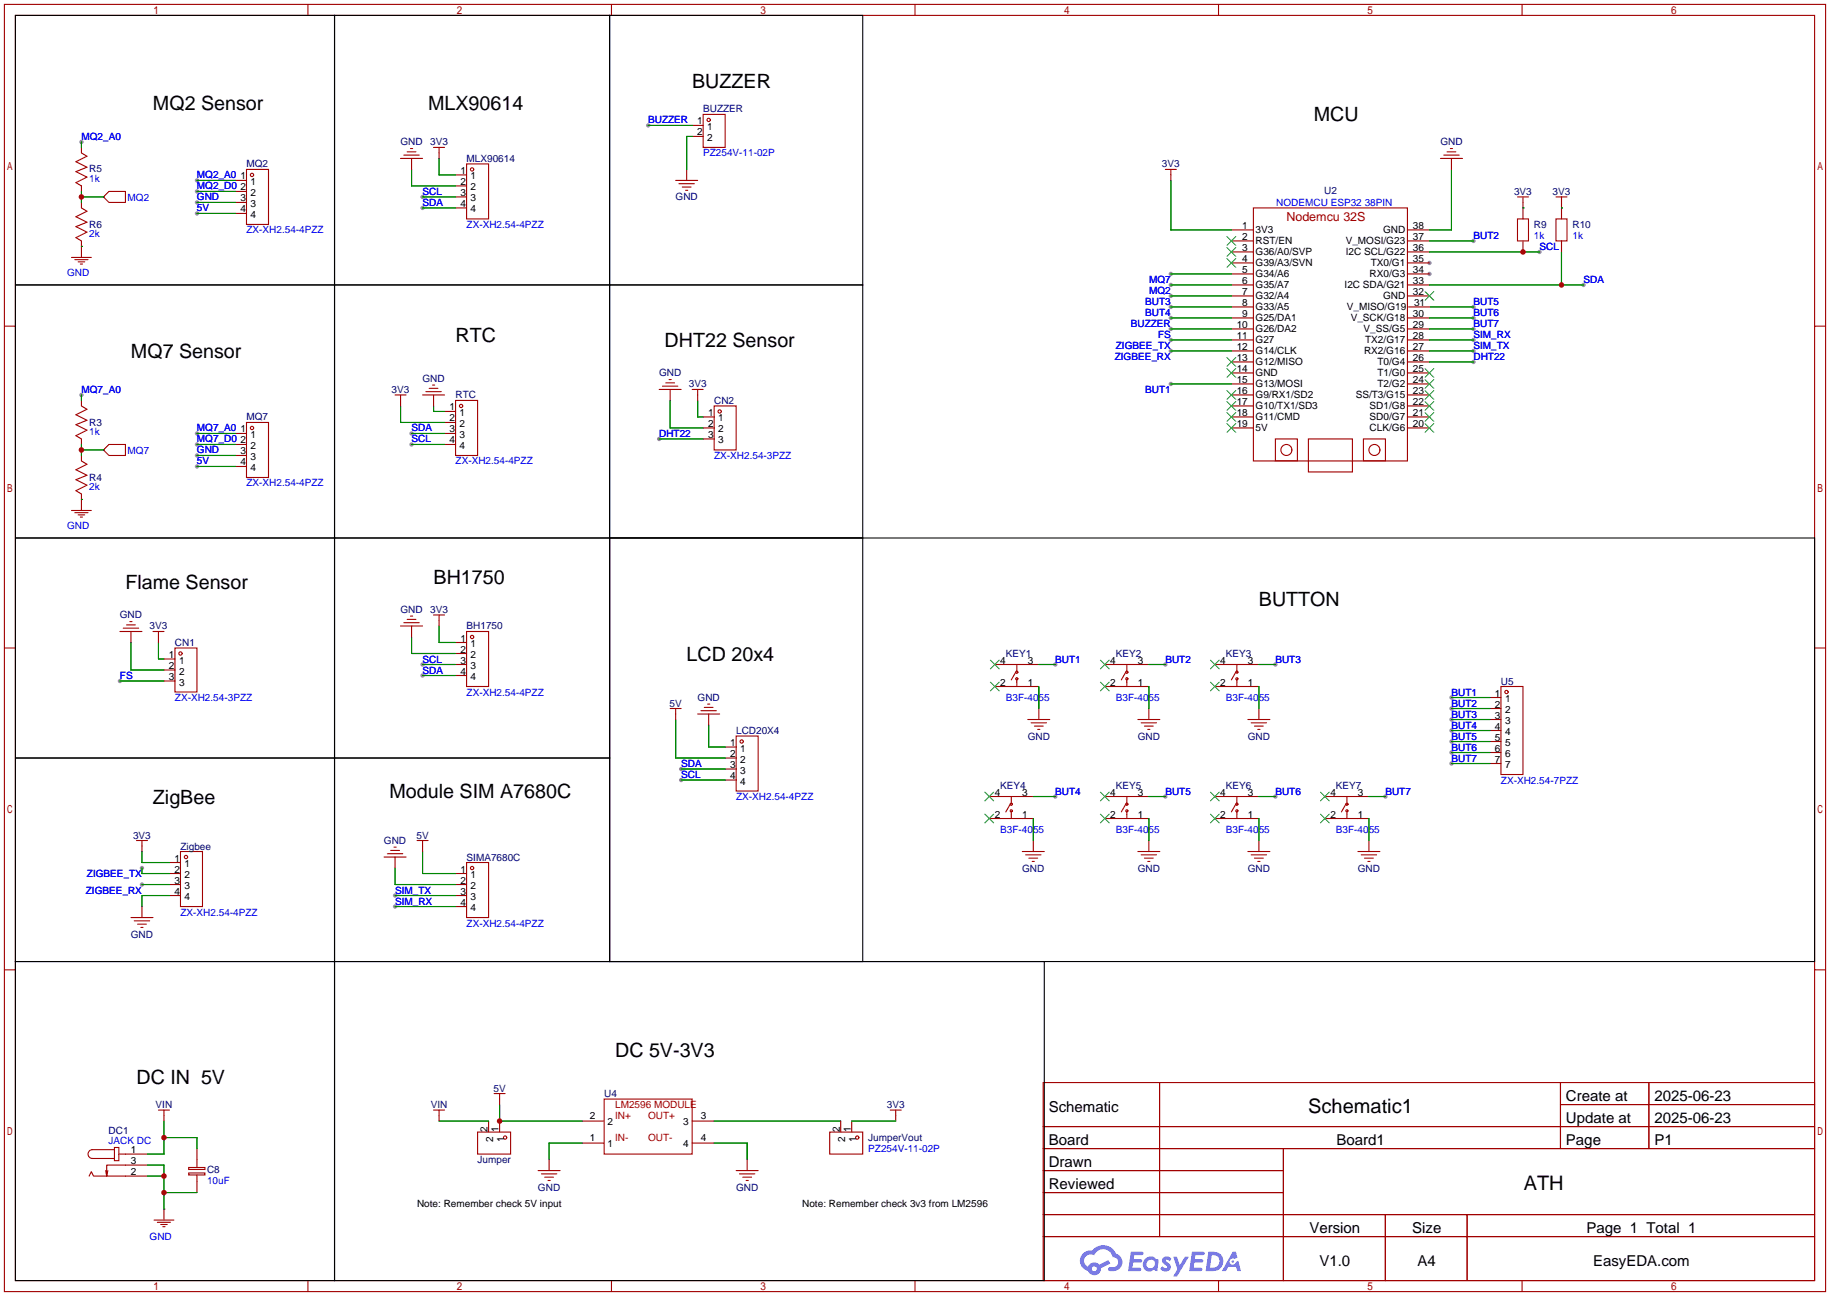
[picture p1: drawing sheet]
<svg xmlns="http://www.w3.org/2000/svg" width="422mm" height="299mm" viewBox="0 0 422 299" stroke-linecap="round" stroke-linejoin="round" font-family="sans-serif">
<g fill="#999">
<circle cx="329.9" cy="63.2" r=".51"/>
<circle cx="329.9" cy="60.7" r=".51"/>
<circle cx="32.8" cy="200.4" r=".51"/>
<circle cx="32.8" cy="204.2" r=".51"/>
<circle cx="27.7" cy="157.2" r=".51"/>
<circle cx="91.2" cy="206.8" r=".51"/>
<circle cx="91.2" cy="209.3" r=".51"/>
<circle cx="45.5" cy="100.1" r=".51"/>
<circle cx="45.5" cy="102.6" r=".51"/>
<circle cx="45.5" cy="105.2" r=".51"/>
<circle cx="45.5" cy="107.7" r=".51"/>
<circle cx="18.8" cy="91.2" r=".51"/>
<circle cx="45.5" cy="41.7" r=".51"/>
<circle cx="45.5" cy="44.2" r=".51"/>
<circle cx="45.5" cy="46.7" r=".51"/>
<circle cx="45.5" cy="49.3" r=".51"/>
<circle cx="18.8" cy="32.8" r=".51"/>
<circle cx="270.3" cy="63.2" r=".51"/>
<circle cx="270.3" cy="65.8" r=".51"/>
<circle cx="340.1" cy="78.5" r=".51"/>
<circle cx="340.1" cy="81" r=".51"/>
<circle cx="152.1" cy="101.3" r=".51"/>
<circle cx="340.1" cy="83.6" r=".51"/>
<circle cx="355.3" cy="58.2" r=".51"/>
<circle cx="365.5" cy="65.8" r=".51"/>
<circle cx="97.5" cy="45.5" r=".51"/>
<circle cx="97.5" cy="48" r=".51"/>
<circle cx="95" cy="100.1" r=".51"/>
<circle cx="95" cy="102.6" r=".51"/>
<circle cx="149.6" cy="29" r=".51"/>
<circle cx="270.3" cy="75.9" r=".51"/>
<circle cx="270.3" cy="73.4" r=".51"/>
<circle cx="97.5" cy="153.4" r=".51"/>
<circle cx="97.5" cy="156" r=".51"/>
<circle cx="157.2" cy="177.5" r=".51"/>
<circle cx="157.2" cy="180.1" r=".51"/>
<circle cx="335" cy="161" r=".51"/>
<circle cx="335" cy="163.6" r=".51"/>
<circle cx="335" cy="166.1" r=".51"/>
<circle cx="335" cy="168.7" r=".51"/>
<circle cx="335" cy="171.2" r=".51"/>
<circle cx="335" cy="173.7" r=".51"/>
<circle cx="335" cy="176.3" r=".51"/>
<circle cx="243.6" cy="153.4" r=".51"/>
<circle cx="269" cy="153.4" r=".51"/>
<circle cx="294.4" cy="153.4" r=".51"/>
<circle cx="319.8" cy="183.9" r=".51"/>
<circle cx="294.4" cy="183.9" r=".51"/>
<circle cx="269" cy="183.9" r=".51"/>
<circle cx="243.6" cy="183.9" r=".51"/>
<circle cx="270.3" cy="88.6" r=".51"/>
<circle cx="340.1" cy="75.9" r=".51"/>
<circle cx="340.1" cy="73.4" r=".51"/>
<circle cx="340.1" cy="70.9" r=".51"/>
<circle cx="270.3" cy="70.9" r=".51"/>
<circle cx="270.3" cy="68.3" r=".51"/>
<circle cx="270.3" cy="81" r=".51"/>
<circle cx="270.3" cy="78.5" r=".51"/>
<circle cx="340.1" cy="55.6" r=".51"/>
</g>
<g fill="none" stroke="#a10000" stroke-width=".25">
<path d="M1 1h420.4v297.2h-420.4zM3.6 3.6h415.2v292.1h-415.2zM71.1 1v2.6M141.1 1v2.6M211.2 1v2.6M281.3 1v2.6M351.3 1v2.6M1 75.3h2.6M418.8 75.3h2.6M1 149.6h2.6M418.8 149.6h2.6M1 223.9h2.6"/>
<path d="M418.8 223.9h2.6M240.8 249.9h178v45.8h-178zM267.7 249.9v35.6M360.2 249.9v15.3M360.2 255h58.6M380.6 249.9v15.3M240.8 260.1h178M240.8 265.2h178M240.8 270.3h55.4M240.8 275.3h55.4M296.2 265.2v30.5M71.1 295.7v2.5"/>
<path d="M141.1 295.7v2.5M211.2 295.7v2.5M240.8 280.4h178M240.8 285.5h178M281.3 295.7v2.5M319.8 280.4v15.3M338.6 280.4v15.3M351.3 295.7v2.5"/>
</g>
<g fill="#5487ff">
<path d="M268.5 290.3a1.3 1.3 0 0 1 1.9 .3l-.4 .6a.54 .54 0 0 0-1-.2l.2 .2a1.28 1.28 0 0 1 .8 2 1.53 1.53 0 0 1-2.2-.3l.5-.6 .8 .5a.31 .31 0 0 0 .3-.3 .31 .31 0 0 0-.2-.3 1.12 1.12 0 0 1-.7-1.9z"/>
<path d="M270.8 290.2h.8l.7 1.9 1.2-1.9h.9l-2.7 4.5h-.9l1-1.7z"/>
<path d="M261 289h2.3a.46 .46 0 0 1 .5 .1 .46 .46 0 0 1 .1 .5l-.3 .2h-1.8l-.1 .9h1.6a.4 .4 0 0 1 .3 .4 .4 .4 0 0 1-.4 .4h-1.6l-.2 1.2h1.4a.46 .46 0 0 1 .5 .1 .46 .46 0 0 1 .1 .5l-.4 .2h-2.6z"/>
<path d="M275.1 289h2.3a.47 .47 0 0 1 .5 .1 .47 .47 0 0 1 .1 .5l-.3 .2h-1.8l-.1 .9h1.6a.4 .4 0 0 1 .4 .4 .4 .4 0 0 1-.5 .4h-1.6l-.2 1.2h1.4a.46 .46 0 0 1 .5 .1 .46 .46 0 0 1 .1 .5l-.4 .2h-2.6z"/>
<path d="M284.5 289h.8l.3 1.3-.6 .4a.75 .75 0 0 0-1.1 .3 .75 .75 0 0 0 .5 1 .75 .75 0 0 0 .9-.6l.5-.3 .6 2.4h-.8l-.3-1h-1.8l-.5 1h-1z"/>
<path d="M278.9 289l-.6 4.5h1.4a2.27 2.27 0 0 0 2.7-2.3 2.27 2.27 0 0 0-2.7-2.2zM279.7 289.8a1.5 1.5 0 0 1 1.8 1.5 1.5 1.5 0 0 1-1.9 1.4h-.3z"/>
<path d="M264.4 290.6a1.6 1.6 0 0 0-.4 2.3 1.6 1.6 0 0 0 2.3 .2l.8 .4 .3-2.5-.1-.3h-.5a1.58 1.58 0 0 0-2.4-.1zM265 291.1a.99 .99 0 0 1 1.6 .6 .99 .99 0 0 1-1.3 1.1 .98 .98 0 0 1-.3-1.7z"/>
<path d="M250 289.4a2.37 2.37 0 0 0 1.1 4 1.54 1.54 0 0 0 1.8 1 1.54 1.54 0 0 0 1.2-1.6l2.2-1.1-.5-.8-2.1 1.1a1.57 1.57 0 0 0-2.6 .4 1.5 1.5 0 0 1-.7-2.1 1.5 1.5 0 0 1 2.2-.5 2.23 2.23 0 0 1 2.3-1.4 2.23 2.23 0 0 1 1.9 1.8 1.16 1.16 0 0 1 1.3 1.1 1.16 1.16 0 0 1-1.1 1.3h-.7a.47 .47 0 0 0-.5 .3 .47 .47 0 0 0 .4 .6 2.14 2.14 0 0 0 2.7-1.4 2.14 2.14 0 0 0-1.3-2.7 3.2 3.2 0 0 0-5.5-.7l-1.1 .1zM252 292.9a.6 .6 0 0 1 1.2 0 .6 .6 0 0 1-1.2 0z"/>
<circle cx="284.6" cy="291.3" r=".28"/>
</g>
<g fill="none" stroke="#a10000" stroke-width=".25">
<path d="M18.8 34v1.3l1.3 .8-2.6 1.2 2.6 1.3-2.6 1 2.6 1.3-2.6 1.3 1.3 .7v1.3M56.9 39.1h5.1v12.7h-5.1zM92.5 36.6h5M93.2 35.8h3.6M94 35.1h2M94.7 34.3h.5M95 36.6v2.5M100.1 34h2.5M101.3 34v2.6M107.7 37.8h5.1v12.7h-5.1zM158.5 39.1v2.6M159.8 29h2.5"/>
<path d="M159.8 31.5h2.5M162.3 26.4h5.1v7.6h-5.1zM269 39.1h2.5M270.3 39.1v2.6M332.5 36.6h5.1M333.2 35.8h3.6M334 35.1h2M334.8 34.3h.5M335 36.6v2.5M16.5 59.4h4.6M17.3 59.9h3M18.8 56.9h.1"/>
<path d="M18.8 46.7v1.3l1.3 .8-2.6 1.2 2.6 1.3-2.6 1 2.6 1.3-2.6 1.3 1.3 .7v3.8M23.9 45.5l1.2-1.3h3.9v2.5h-3.9zM23.9 45.5h.1M54.4 41.7h2.5M54.4 44.2h2.5M54.4 46.7h2.5M54.4 49.3h2.5M105.2 40.4h2.5M105.2 42.9h2.5M105.2 45.5h2.5M105.2 48h2.5M156 41.7h5"/>
<path d="M156.7 42.4h3.6M157.5 43.2h2M158.2 43.9h.5M284.2 55.6h5.1M284.2 58.2h5.1M284.2 53.1h5.1M289.3 48h35.6v58.4h-35.6zM324.9 55.6h5M324.9 58.2h5M324.9 53.1h5M350.3 50.5h2.5v5.1h-2.5zM350.3 45.5h2.5"/>
<path d="M351.5 45.5v5M351.5 55.6v2.6M359.2 50.5h2.5v5.1h-2.5zM359.2 45.5h2.5M360.4 45.5v5M360.4 55.6v2.6M18 60.5h1.6M18.5 61h.5M284.2 60.7h5.1M284.2 63.2h5.1M284.2 65.8h5.1M284.2 68.3h5.1"/>
<path d="M284.2 70.9h5.1M284.2 73.4h5.1M284.2 75.9h5.1M284.2 78.5h5.1M324.9 60.7h5M324.9 63.2h5M324.9 65.8h5M324.9 68.3h5M324.9 73.4h5M324.9 75.9h5M324.9 78.5h5M325.1 70.9h5.1"/>
<path d="M18.8 92.5v1.2l1.3 .8-2.6 1.3 2.6 1.2-2.6 1 2.6 1.3-2.6 1.3 1.3 .7v1.3M56.9 97.5h5.1v12.7h-5.1zM91.2 91.2h2.5M92.5 91.2v2.5M97.5 91.2h5.1M98.3 90.4h3.6M99.1 89.7h2M99.8 88.9h.5M100.1 91.2v2.5M102.6 95h2.6M102.6 97.5h2.6M105.2 92.5h5v12.7h-5z"/>
<path d="M152.1 89.9h5.1M152.9 89.2h3.6M153.7 88.4h2M154.4 87.6h.5M154.7 89.9v2.6M159.8 89.9h2.5M161 89.9v2.6M162.3 96.3h2.5M162.3 98.8h2.5M164.8 93.7h5.1v10.2h-5.1zM284.2 81h5.1M284.2 83.6h5.1"/>
<path d="M284.2 86.1h5.1M284.2 88.6h5.1M284.2 91.2h5.1M284.2 93.7h5.1M284.2 96.3h5.1M284.2 98.8h5.1M324.9 81h5M324.9 83.6h5M324.9 86.1h5M324.9 88.6h5M324.9 91.2h5M324.9 93.7h5"/>
<path d="M324.9 96.3h5M324.9 98.8h5M16.5 117.9h4.6M17.3 118.4h3M18 118.9h1.6M18.5 119.4h.5M18.8 115.3h.1M18.8 105.2v1.2l1.3 .8-2.6 1.3 2.6 1.2-2.6 1 2.6 1.3-2.6 1.3 1.3 .7v3.9M23.9 103.9h.1M25.1 102.6h3.9v2.6h-3.9l-1.2-1.3zM54.4 100.1h2.5M54.4 102.6h2.5"/>
<path d="M54.4 105.2h2.5M54.4 107.7h2.5M102.6 100.1h2.6M102.6 102.6h2.6M162.3 101.3h2.5M294.4 101.3h5.1v5.1h-5.1zM302 101.3h10.2v7.7h-10.2zM314.7 101.3h5.1v5.1h-5.1zM27.7 145.8h5.1M28.4 145h3.6M29.2 144.3h2M30 143.5h.5"/>
<path d="M30.2 145.8v2.5M35.3 145.8h2.5M36.6 145.8v2.5M37.8 152.1h2.6M37.8 154.7h2.6M37.8 157.2h2.6M40.4 149.6h5.1v10.2h-5.1zM92.5 144.5h5M93.2 143.8h3.6M94 143h2M94.7 142.2h.5M95 144.5v2.6"/>
<path d="M100.1 142h2.5M101.3 142v2.5M105.2 148.3h2.5M105.2 150.9h2.5M105.2 153.4h2.5M105.2 156h2.5M107.7 145.8h5.1v12.7h-5.1zM229.6 153.4h10.2M229.6 158.5h10.2M234.4 155.2l-1 1.8M234.7 153.4v1.8M234.7 156.7v1.8"/>
<path d="M255 153.4h10.2M255 158.5h10.2M259.8 155.2l-1 1.8M260.1 153.4v1.8M260.1 156.7v1.8M280.4 153.4h10.2M280.4 158.5h10.2M285.2 155.2l-1 1.8M285.5 153.4v1.8M285.5 156.7v1.8M346.5 158.5h5v20.3h-5zM154.7 163.6h2.5"/>
<path d="M156 163.6v2.5M161 164.8h5.1M161.8 164.1h3.6M162.6 163.3h2M163.3 162.6h.5M163.6 164.8v2.6M167.4 172.5h2.5M167.4 175h2.5M167.4 177.5h2.5M169.9 169.9h5.1v12.7h-5.1zM237.2 166.1h5.1M238 166.9h3.6"/>
<path d="M238.8 167.6h2M239.5 168.4h.5M239.8 163.6v2.5M262.6 166.1h5.1M263.4 166.9h3.6M264.2 167.6h2M264.9 168.4h.5M265.2 163.6v2.5M288 166.1h5.1M288.8 166.9h3.6M289.6 167.6h2M290.3 168.4h.5"/>
<path d="M290.6 163.6v2.5M343.9 163.6h2.6M343.9 161h2.6M343.9 166.1h2.6M343.9 168.7h2.6M343.9 171.2h2.6M343.9 173.7h2.6M343.9 176.3h2.6M31.5 194.1h2.5M32.8 194.1v2.5M39.1 199.1h2.6M41.7 196.6h5v12.7h-5z"/>
<path d="M88.6 197.9h5.1M89.4 197.1h3.6M90.2 196.3h2M90.9 195.6h.5M91.2 197.9v2.5M96.3 194.1h2.5M97.5 194.1v2.5M107.7 199.1h5.1v12.7h-5.1zM167.4 180.1h2.5M228.3 183.9h10.2M228.3 189h10.2M233.2 185.7l-1 1.8"/>
<path d="M233.4 183.9v1.8M233.4 187.2v1.8M236 196.6h5M236.7 197.4h3.6M237.5 198.1h2M238.3 198.9h.5M238.5 194.1v2.5M255 183.9h10.2M255 189h10.2M259.8 185.7l-1 1.8M260.1 183.9v1.8M260.1 187.2v1.8"/>
<path d="M262.6 196.6h5.1M263.4 197.4h3.6M264.2 198.1h2M264.9 198.9h.5M265.2 194.1v2.5M280.4 183.9h10.2M280.4 189h10.2M285.2 185.7l-1 1.8M285.5 183.9v1.8M285.5 187.2v1.8M288 196.6h5.1M288.8 197.4h3.6"/>
<path d="M289.6 198.1h2M290.3 198.9h.5M290.6 194.1v2.5M305.8 183.9h10.2M305.8 189h10.2M310.6 185.7l-1 1.8M310.9 183.9v1.8M310.9 187.2v1.8M313.4 196.6h5.1M314.2 197.4h3.6M315 198.1h2M315.7 198.9h.5"/>
<path d="M316 194.1v2.5M30.2 211.8h5.1M31 212.6h3.5M31.7 213.4h2.1M32.5 214.1h.5M32.8 209.3v2.5M39.1 201.7h2.6M39.1 204.2h2.6M39.1 206.8h2.6M105.2 201.7h2.5M105.2 204.2h2.5M105.2 206.8h2.5"/>
<path d="M105.2 209.3h2.5M36.6 256.3h2.5M37.8 256.3v2.5M100.1 256.3h2.5M101.3 256.3v2.5M112.8 258.8v2.6M114 252.5h2.6M115.3 252.5v2.5M115.3 258.8v2.6M134.4 258.8h5M139.4 253.7h20.4v12.7h-20.4zM159.8 258.8h5"/>
<path d="M194.1 258.8v2.6M196.6 258.8v2.6M205.5 256.3h2.5M206.8 256.3v2.5M20.6 271.5l.5-1 .5 1h12.4M24.9 270.3l-.3 1.2M26.4 264.9h1v3.1h-1zM26.4 265.4h-5.1a1.02 1.02 0 0 0-1 1 1.02 1.02 0 0 0 1 1.1h5.1M27.4 266.4h6.6M34 269h-9.4v2.5l-.2-1.2M37.8 279.1h.1M37.8 279.1v2.6"/>
<path d="M43.6 269.5h3.7v.5h-3.7zM43.6 270.8h3.7v.5h-3.7zM45.5 265.2v4.3M45.5 271.3v4M110.2 261.4h7.7v5h-7.7zM124.2 270.3h5.1M125 271h3.5M125.7 271.8h2.1M126.5 272.5h.5M126.7 267.7v2.6M134.4 263.9h5M159.8 263.9h5"/>
<path d="M169.9 270.3h5.1M170.7 271h3.5M171.4 271.8h2.1M172.2 272.5h.5M172.5 267.7v2.6M191.5 261.4h7.6v5h-7.6zM35.6 281.7h4.5M36.3 282.2h3.1M37.1 282.7h1.5M37.6 283.2h.5"/>
<circle cx="109" cy="39.1" r=".38"/>
<circle cx="163.6" cy="27.7" r=".38"/>
<circle cx="58.2" cy="40.4" r=".38"/>
<circle cx="58.2" cy="98.8" r=".38"/>
<circle cx="106.4" cy="93.7" r=".38"/>
<circle cx="166.1" cy="95" r=".38"/>
<circle cx="296.9" cy="103.9" r="1.27"/>
<circle cx="317.2" cy="103.9" r="1.27"/>
<circle cx="41.7" cy="150.9" r=".38"/>
<circle cx="109" cy="147.1" r=".38"/>
<circle cx="234.7" cy="156.7" r=".25"/>
<circle cx="234.7" cy="155.2" r=".25"/>
<circle cx="260.1" cy="156.7" r=".25"/>
<circle cx="260.1" cy="155.2" r=".25"/>
<circle cx="285.5" cy="156.7" r=".25"/>
<circle cx="285.5" cy="155.2" r=".25"/>
<circle cx="347.7" cy="159.8" r=".38"/>
<circle cx="171.2" cy="171.2" r=".38"/>
<circle cx="42.9" cy="197.9" r=".38"/>
<circle cx="233.4" cy="187.2" r=".25"/>
<circle cx="233.4" cy="185.7" r=".25"/>
<circle cx="260.1" cy="187.2" r=".25"/>
<circle cx="260.1" cy="185.7" r=".25"/>
<circle cx="285.5" cy="185.7" r=".25"/>
<circle cx="285.5" cy="187.2" r=".25"/>
<circle cx="310.9" cy="185.7" r=".25"/>
<circle cx="310.9" cy="187.2" r=".25"/>
<circle cx="109" cy="200.4" r=".38"/>
<circle cx="116.6" cy="262.6" r=".38"/>
<circle cx="197.9" cy="262.6" r=".38"/>
</g>
<g fill="none" stroke="#3c3" stroke-width=".25">
<path d="M283.2 54.6l2 2M283.2 57.2l2 2M283.2 59.7l2 2M285.2 54.6l-2 2M285.2 57.2l-2 2M285.2 59.7l-2 2M328.9 67.3l2.1 2M331 67.3l-2.1 2M283.2 82.6l2 2M283.2 85.1l2 2M283.2 90.2l2 2M283.2 92.7l2 2"/>
<path d="M283.2 95.2l2 2.1M283.2 97.8l2 2M285.2 82.6l-2 2M285.2 85.1l-2 2M285.2 90.2l-2 2M285.2 92.7l-2 2M285.2 95.2l-2 2.1M285.2 97.8l-2 2M328.9 97.8l2.1 2M328.9 95.2l2.1 2.1M328.9 92.7l2.1 2M328.9 90.2l2.1 2"/>
<path d="M328.9 87.6l2.1 2.1M328.9 85.1l2.1 2M331 97.8l-2.1 2M331 95.2l-2.1 2.1M331 92.7l-2.1 2M331 90.2l-2.1 2M331 87.6l-2.1 2.1M331 85.1l-2.1 2M228.6 152.4l2 2M228.6 157.5l2 2M230.6 152.4l-2 2M230.6 157.5l-2 2"/>
<path d="M254 152.4l2 2M254 157.5l2 2M256 152.4l-2 2M256 157.5l-2 2M279.4 152.4l2 2M279.4 157.5l2 2M281.4 152.4l-2 2M281.4 157.5l-2 2M227.3 182.9l2.1 2M227.3 188l2.1 2M229.4 182.9l-2.1 2M229.4 188l-2.1 2"/>
<path d="M254 182.9l2 2M254 188l2 2M256 182.9l-2 2M256 188l-2 2M279.4 182.9l2 2M279.4 188l2 2M281.4 182.9l-2 2M281.4 188l-2 2M304.8 182.9l2 2M304.8 188l2 2M306.8 182.9l-2 2M306.8 188l-2 2"/>
</g>
<g fill="none" stroke="#008700" stroke-width=".25">
<path d="M18.8 32.8v1.2M95 39.1v3.8h10.2M101.3 36.6v3.8h3.9M149.6 29h10.2M159.8 31.5h-1.3v7.6M335 39.1v14h-5.1M18.8 56.9h.1M18.8 44.2v2.5M18.8 45.5h5.1M45.5 41.7h8.9M45.5 44.2h8.9M45.5 46.7h8.9"/>
<path d="M45.5 49.3h8.9M97.5 45.5h7.7M97.5 48h7.7M270.3 41.7v11.4h13.9M329.9 58.2h25.4M329.9 55.6h10.2M351.5 48h.1M360.4 48h.1M360.4 58.2v7.6M270.3 63.2h13.9M270.3 65.8h13.9M270.3 78.5h13.9"/>
<path d="M270.3 75.9h13.9M270.3 73.4h13.9M270.3 70.9h13.9M270.3 68.3h13.9M329.9 65.8h35.6M329.9 78.5h10.2M329.9 75.9h10.2M329.9 73.4h10.2M330.2 70.9h9.9M18.8 91.2v1.3M92.5 93.7v3.8h10.1M100.1 93.7v1.3h2.5"/>
<path d="M154.7 92.5v6.3h7.6M161 92.5v3.8h1.3M270.3 81h13.9M270.3 88.6h13.9M329.9 81h10.2M329.9 83.6h10.2M18.8 115.3h.1M18.8 102.6v2.6M18.8 103.9h5.1M45.5 100.1h8.9M45.5 102.6h8.9M45.5 105.2h8.9"/>
<path d="M45.5 107.7h8.9M95 100.1h7.6M95 102.6h7.6M152.1 101.3h10.2M27.7 157.2h10.1M30.2 148.3v6.4h7.6M36.6 148.3v3.8h1.2M95 147.1v3.8h10.2M97.5 153.4h7.7M97.5 156h7.7M101.3 144.5v3.8h3.9M239.8 153.4h3.8"/>
<path d="M239.8 158.5v5.1M265.2 153.4h3.8M265.2 158.5v5.1M290.6 153.4h3.8M290.6 158.5v5.1M156 166.1v8.9h11.4M157.2 177.5h10.2M163.6 167.4v5.1h3.8M335 161h8.9M335 163.6h8.9M335 166.1h8.9M335 168.7h8.9"/>
<path d="M335 171.2h8.9M335 173.7h8.9M335 176.3h8.9M32.8 196.6v2.5h6.3M97.5 196.6v5.1h7.7M157.2 180.1h10.2M238.5 189v5.1M238.5 183.9h5.1M265.2 189v5.1M265.2 183.9h3.8M290.6 189v5.1M290.6 183.9h3.8"/>
<path d="M316 189v5.1M316 183.9h3.8M32.8 200.4v1.3h6.3M32.8 204.2h6.3M39.1 206.8h-6.3v2.5M91.2 200.4v3.8h14M91.2 206.8h14M91.2 209.3h14M37.8 258.8v7.6h-3.8M101.3 258.8h11.5M115.3 255v3.8h19.1M164.8 258.8h29.3"/>
<path d="M196.6 258.8h10.2M34 269h3.8v10.1M34 271.5h3.8M37.8 262.6h7.7v2.6M37.8 275.3h7.7M134.4 263.9h-7.7v3.8M164.8 263.9h7.7v3.8"/>
</g>
<g fill="none" stroke="#000" stroke-width=".25">
<path d="M3.6 3.6h73.6v62.2h-73.6zM77.2 3.6h63.5v62.2h-63.5zM140.7 3.6h58.4v62.2h-58.4zM3.6 65.8h73.6v58.4h-73.6zM77.2 65.8h63.5v58.4h-63.5zM140.7 65.8h58.4v58.4h-58.4zM3.6 124.2h73.6v50.8h-73.6zM77.2 124.2h63.5v50.8h-63.5zM140.7 124.2h278.1v97.8h-278.1zM140.7 124.2h58.4v97.8h-58.4zM3.6 175h73.6v47h-73.6zM77.2 175h63.5v47h-63.5z"/>
<path d="M3.6 222h73.6v73.7h-73.6zM77.2 222h163.8v73.7h-163.8z"/>
</g>
<g fill="#c00">
<circle cx="37.8" cy="262.6" r=".63"/>
<circle cx="37.8" cy="271.5" r=".63"/>
<circle cx="37.8" cy="275.3" r=".63"/>
<circle cx="115.3" cy="258.8" r=".63"/>
<circle cx="18.8" cy="103.9" r=".63"/>
<circle cx="18.8" cy="45.5" r=".63"/>
<circle cx="351.5" cy="58.2" r=".63"/>
<circle cx="360.4" cy="65.8" r=".63"/>
</g>
<g font-size="4.6">
<text x="302" y="257">Schematic1</text>
<text x="351.7" y="274.8">ATH</text>
</g>
<g font-size="4.5">
<text x="159.8" y="20.4">BUZZER</text>
<text x="35.3" y="25.5">MQ2 Sensor</text>
<text x="98.8" y="25.5">MLX90614</text>
<text x="303.3" y="28">MCU</text>
<text x="30.2" y="82.7">MQ7 Sensor</text>
<text x="105.2" y="78.8">RTC</text>
<text x="153.4" y="80.1">DHT22 Sensor</text>
<text x="29" y="136">Flame Sensor</text>
<text x="100.1" y="134.7">BH1750</text>
<text x="290.6" y="139.8">BUTTON</text>
<text x="158.5" y="152.5">LCD 20x4</text>
<text x="35.3" y="185.5">ZigBee</text>
<text x="89.9" y="184.3">Module SIM A7680C</text>
<text x="142" y="243.9">DC 5V-3V3</text>
<text x="31.5" y="250.3">DC IN 5V</text>
</g>
<g font-size="3.5">
<text x="242.1" y="256.7">Schematic</text>
<text x="361.5" y="254.2">Create at</text>
<text x="381.9" y="254.2">2025-06-23</text>
<text x="361.5" y="259.2">Update at</text>
<text x="381.9" y="259.2">2025-06-23</text>
<text x="242.1" y="264.3">Board</text>
<text x="242.1" y="269.4">Drawn</text>
<text x="308.5" y="264.3">Board1</text>
<text x="361.5" y="264.3">Page</text>
<text x="381.9" y="264.3">P1</text>
<text x="242.1" y="274.5">Reviewed</text>
<text x="302.3" y="284.6">Version</text>
<text x="326" y="284.6">Size</text>
<text x="366.2" y="284.6">Page 1 Total 1</text>
<text x="304.6" y="292.3">V1.0</text>
<text x="327.2" y="292.3">A4</text>
<text x="367.7" y="292.3">EasyEDA.com</text>
</g>
<text font-size="2.9" fill="#a00000" x="296.9" y="51">Nodemcu 32S</text>
<g font-size="2.3" fill="#00f">
<text x="149.6" y="28.5">BUZZER</text>
<text x="18.8" y="32.3">MQ2_A0</text>
<text x="45.5" y="41.2">MQ2_A0</text>
<text x="162.3" y="36.1">PZ254V-11-02P</text>
<text x="20.6" y="42.1">1k</text>
<text x="29.5" y="46.5">MQ2</text>
<text x="45.5" y="43.7">MQ2_D0</text>
<text x="45.5" y="46.3">GND</text>
<text x="97.5" y="45">SCL</text>
<text x="97.5" y="47.5">SDA</text>
<text x="294.6" y="47.4">NODEMCU ESP32 38PIN</text>
<text x="45.5" y="48.8">5V</text>
<text x="56.9" y="53.9">ZX-XH2.54-4PZZ</text>
<text x="107.7" y="52.6">ZX-XH2.54-4PZZ</text>
<text x="20.6" y="54.8">2k</text>
<text x="340.1" y="55.2">BUT2</text>
<text x="354.1" y="55.2">1k</text>
<text x="355.3" y="57.7">SCL</text>
<text x="363" y="55.2">1k</text>
<text x="15.5" y="63.7">GND</text>
<text x="265.3" y="65.3">MQ7</text>
<text x="365.5" y="65.3">SDA</text>
<text x="264.4" y="70.4">BUT3</text>
<text x="265.3" y="67.9">MQ2</text>
<text x="340.1" y="70.4">BUT5</text>
<text x="261" y="75.5">BUZZER</text>
<text x="264.4" y="72.9">BUT4</text>
<text x="340.1" y="75.5">BUT7</text>
<text x="340.1" y="72.9">BUT6</text>
<text x="257.3" y="83.1">ZIGBEE_RX</text>
<text x="257.6" y="80.6">ZIGBEE_TX</text>
<text x="267.3" y="78">FS</text>
<text x="340.1" y="78">SIM_RX</text>
<text x="340.1" y="80.6">SIM_TX</text>
<text x="340.1" y="83.1">DHT22</text>
<text x="18.8" y="90.7">MQ7_A0</text>
<text x="264.4" y="90.7">BUT1</text>
<text x="20.6" y="100.5">1k</text>
<text x="45.5" y="99.6">MQ7_A0</text>
<text x="95" y="99.6">SDA</text>
<text x="152.1" y="100.9">DHT22</text>
<text x="29.5" y="104.9">MQ7</text>
<text x="45.5" y="102.2">MQ7_D0</text>
<text x="45.5" y="104.7">GND</text>
<text x="45.5" y="107.2">5V</text>
<text x="95" y="102.2">SCL</text>
<text x="105.2" y="107.2">ZX-XH2.54-4PZZ</text>
<text x="164.8" y="106">ZX-XH2.54-3PZZ</text>
<text x="20.6" y="113.2">2k</text>
<text x="56.9" y="112.3">ZX-XH2.54-4PZZ</text>
<text x="15.5" y="122.1">GND</text>
<text x="97.5" y="153">SCL</text>
<text x="97.5" y="155.5">SDA</text>
<text x="243.6" y="153">BUT1</text>
<text x="269" y="153">BUT2</text>
<text x="294.4" y="153">BUT3</text>
<text x="27.7" y="156.8">FS</text>
<text x="40.4" y="161.8">ZX-XH2.54-3PZZ</text>
<text x="107.7" y="160.6">ZX-XH2.54-4PZZ</text>
<text x="232.2" y="161.8">B3F-4055</text>
<text x="257.6" y="161.8">B3F-4055</text>
<text x="283" y="161.8">B3F-4055</text>
<text x="335" y="160.6">BUT1</text>
<text x="335" y="163.1">BUT2</text>
<text x="335" y="165.7">BUT3</text>
<text x="335" y="168.2">BUT4</text>
<text x="335" y="170.7">BUT5</text>
<text x="335" y="173.3">BUT6</text>
<text x="157.2" y="177.1">SDA</text>
<text x="157.2" y="179.6">SCL</text>
<text x="335" y="175.8">BUT7</text>
<text x="169.9" y="184.7">ZX-XH2.54-4PZZ</text>
<text x="243.6" y="183.4">BUT4</text>
<text x="269" y="183.4">BUT5</text>
<text x="294.4" y="183.4">BUT6</text>
<text x="319.8" y="183.4">BUT7</text>
<text x="346.5" y="180.9">ZX-XH2.54-7PZZ</text>
<text x="230.9" y="192.3">B3F-4055</text>
<text x="257.6" y="192.3">B3F-4055</text>
<text x="283" y="192.3">B3F-4055</text>
<text x="308.4" y="192.3">B3F-4055</text>
<text x="20.1" y="202.5">ZIGBEE_TX</text>
<text x="19.8" y="206.3">ZIGBEE_RX</text>
<text x="91.2" y="206.3">SIM_TX</text>
<text x="91.2" y="208.8">SIM_RX</text>
<text x="41.7" y="211.4">ZX-XH2.54-4PZZ</text>
<text x="107.7" y="213.9">ZX-XH2.54-4PZZ</text>
<text x="25.1" y="264">JACK DC</text>
<text x="200.4" y="266">PZ254V-11-02P</text>
<text x="47.8" y="273.3">10uF</text>
<text x="34.5" y="286.2">GND</text>
</g>
<g font-size="2.3">
<text x="160.9" y="28.7">1</text>
<text x="163.2" y="30">1</text>
<text x="160.9" y="31.3">2</text>
<text x="163.2" y="32.5">2</text>
<text x="55.5" y="41.4">1</text>
<text x="106.3" y="40.2">1</text>
<text x="108.6" y="41.4">1</text>
<text x="55.5" y="44">2</text>
<text x="55.5" y="46.5">3</text>
<text x="57.8" y="42.7">1</text>
<text x="57.8" y="45.2">2</text>
<text x="57.8" y="47.8">3</text>
<text x="106.3" y="42.7">2</text>
<text x="106.3" y="45.2">3</text>
<text x="106.3" y="47.8">4</text>
<text x="108.6" y="44">2</text>
<text x="108.6" y="46.5">3</text>
<text x="55.5" y="49">4</text>
<text x="57.8" y="50.3">4</text>
<text x="108.6" y="49">4</text>
<text x="286.8" y="52.9">1</text>
<text x="289.8" y="53.9">3V3</text>
<text x="319.2" y="53.9">GND</text>
<text x="326.1" y="52.9">38</text>
<text x="286.8" y="55.4">2</text>
<text x="286.8" y="57.9">3</text>
<text x="289.8" y="56.4">RST/EN</text>
<text x="289.8" y="59">G36/A0/SVP</text>
<text x="310.6" y="59">I2C SCL/G22</text>
<text x="310.6" y="56.4">V_MOSI/G23</text>
<text x="326.1" y="57.9">36</text>
<text x="326.1" y="55.4">37</text>
<text x="286.8" y="60.5">4</text>
<text x="286.8" y="63">5</text>
<text x="286.8" y="65.6">6</text>
<text x="289.8" y="61.5">G39/A3/SVN</text>
<text x="289.8" y="64">G34/A6</text>
<text x="316.1" y="64">RX0/G3</text>
<text x="316.4" y="61.5">TX0/G1</text>
<text x="326.1" y="65.6">33</text>
<text x="326.1" y="63">34</text>
<text x="326.1" y="60.5">35</text>
<text x="286.8" y="68.1">7</text>
<text x="286.8" y="70.6">8</text>
<text x="289.8" y="66.6">G35/A7</text>
<text x="289.8" y="69.1">G32/A4</text>
<text x="289.8" y="71.7">G33/A5</text>
<text x="310.4" y="66.6">I2C SDA/G21</text>
<text x="310.9" y="71.7">V_MISO/G19</text>
<text x="319.2" y="69.1">GND</text>
<text x="326.1" y="68.1">32</text>
<text x="326.4" y="70.6">31</text>
<text x="285.5" y="75.7">10</text>
<text x="286.8" y="73.2">9</text>
<text x="289.8" y="74.2">G25/DA1</text>
<text x="289.8" y="76.7">G26/DA2</text>
<text x="311.8" y="74.2">V_SCK/G18</text>
<text x="314.7" y="76.7">V_SS/G5</text>
<text x="326.1" y="75.7">29</text>
<text x="326.1" y="73.2">30</text>
<text x="285.5" y="78.3">11</text>
<text x="285.5" y="80.8">12</text>
<text x="285.5" y="83.3">13</text>
<text x="289.8" y="79.3">G27</text>
<text x="289.8" y="81.8">G14/CLK</text>
<text x="314.9" y="81.8">RX2/G16</text>
<text x="315.1" y="79.3">TX2/G17</text>
<text x="326.1" y="83.3">26</text>
<text x="326.1" y="80.8">27</text>
<text x="326.1" y="78.3">28</text>
<text x="285.5" y="85.9">14</text>
<text x="285.5" y="88.4">15</text>
<text x="289.8" y="84.4">G12/MISO</text>
<text x="289.8" y="86.9">GND</text>
<text x="289.8" y="89.4">G13/MOSI</text>
<text x="317.9" y="89.4">T2/G2</text>
<text x="317.9" y="86.9">T1/G0</text>
<text x="317.9" y="84.4">T0/G4</text>
<text x="326.1" y="88.4">24</text>
<text x="326.1" y="85.9">25</text>
<text x="103.7" y="94.8">1</text>
<text x="285.5" y="91">16</text>
<text x="285.5" y="93.5">17</text>
<text x="289.8" y="92">G9/RX1/SD2</text>
<text x="289.8" y="94.5">G10/TX1/SD3</text>
<text x="312.9" y="92">SS/T3/G15</text>
<text x="316.1" y="94.5">SD1/G8</text>
<text x="326.1" y="93.5">22</text>
<text x="326.1" y="91">23</text>
<text x="55.5" y="99.8">1</text>
<text x="57.8" y="101.1">1</text>
<text x="103.7" y="97.3">2</text>
<text x="103.7" y="99.8">3</text>
<text x="106.1" y="96">1</text>
<text x="106.1" y="98.6">2</text>
<text x="106.1" y="101.1">3</text>
<text x="163.4" y="96">1</text>
<text x="163.4" y="98.6">2</text>
<text x="163.4" y="101.1">3</text>
<text x="165.8" y="97.3">1</text>
<text x="165.8" y="99.8">2</text>
<text x="285.5" y="96">18</text>
<text x="285.5" y="98.6">19</text>
<text x="289.8" y="97.1">G11/CMD</text>
<text x="289.8" y="99.6">5V</text>
<text x="316.1" y="99.6">CLK/G6</text>
<text x="316.1" y="97.1">SD0/G7</text>
<text x="326.1" y="98.6">20</text>
<text x="326.1" y="96">21</text>
<text x="55.5" y="102.4">2</text>
<text x="55.5" y="104.9">3</text>
<text x="55.5" y="107.5">4</text>
<text x="57.8" y="103.7">2</text>
<text x="57.8" y="106.2">3</text>
<text x="103.7" y="102.4">4</text>
<text x="106.1" y="103.7">4</text>
<text x="165.8" y="102.4">3</text>
<text x="57.8" y="108.7">4</text>
<text x="106.3" y="148.1">1</text>
<text x="108.6" y="149.4">1</text>
<text x="39" y="151.9">1</text>
<text x="39" y="154.5">2</text>
<text x="41.3" y="153.2">1</text>
<text x="41.3" y="155.7">2</text>
<text x="106.3" y="150.6">2</text>
<text x="106.3" y="153.2">3</text>
<text x="106.3" y="155.7">4</text>
<text x="108.6" y="151.9">2</text>
<text x="108.6" y="154.5">3</text>
<text x="230.9" y="153.2">4</text>
<text x="237.2" y="153.2">3</text>
<text x="256.3" y="153.2">4</text>
<text x="262.6" y="153.2">3</text>
<text x="281.7" y="153.2">4</text>
<text x="288" y="153.2">3</text>
<text x="39" y="157">3</text>
<text x="41.3" y="158.3">3</text>
<text x="108.6" y="157">4</text>
<text x="230.9" y="158.3">2</text>
<text x="237.2" y="158.3">1</text>
<text x="256.3" y="158.3">2</text>
<text x="262.6" y="158.3">1</text>
<text x="281.7" y="158.3">2</text>
<text x="288" y="158.3">1</text>
<text x="345" y="160.8">1</text>
<text x="345" y="163.3">2</text>
<text x="345" y="165.9">3</text>
<text x="347.4" y="162.1">1</text>
<text x="347.4" y="164.6">2</text>
<text x="347.4" y="167.2">3</text>
<text x="168.5" y="172.2">1</text>
<text x="170.9" y="173.5">1</text>
<text x="345" y="168.4">4</text>
<text x="345" y="171">5</text>
<text x="345" y="173.5">6</text>
<text x="347.4" y="169.7">4</text>
<text x="347.4" y="172.2">5</text>
<text x="168.5" y="174.8">2</text>
<text x="168.5" y="177.3">3</text>
<text x="168.5" y="179.9">4</text>
<text x="170.9" y="176">2</text>
<text x="170.9" y="178.6">3</text>
<text x="345" y="176">7</text>
<text x="347.4" y="174.8">6</text>
<text x="347.4" y="177.3">7</text>
<text x="170.9" y="181.1">4</text>
<text x="229.6" y="183.7">4</text>
<text x="236" y="183.7">3</text>
<text x="256.3" y="183.7">4</text>
<text x="262.6" y="183.7">3</text>
<text x="281.7" y="183.7">4</text>
<text x="288" y="183.7">3</text>
<text x="307.1" y="183.7">4</text>
<text x="313.4" y="183.7">3</text>
<text x="229.6" y="188.7">2</text>
<text x="236" y="188.7">1</text>
<text x="256.3" y="188.7">2</text>
<text x="262.6" y="188.7">1</text>
<text x="281.7" y="188.7">2</text>
<text x="288" y="188.7">1</text>
<text x="307.1" y="188.7">2</text>
<text x="313.4" y="188.7">1</text>
<text x="40.2" y="198.9">1</text>
<text x="40.2" y="201.4">2</text>
<text x="40.2" y="204">3</text>
<text x="42.6" y="200.2">1</text>
<text x="42.6" y="202.7">2</text>
<text x="106.3" y="201.4">1</text>
<text x="106.3" y="204">2</text>
<text x="108.6" y="202.7">1</text>
<text x="40.2" y="206.5">4</text>
<text x="42.6" y="205.3">3</text>
<text x="42.6" y="207.8">4</text>
<text x="106.3" y="206.5">3</text>
<text x="106.3" y="209.1">4</text>
<text x="108.6" y="205.3">2</text>
<text x="108.6" y="207.8">3</text>
<text x="108.6" y="210.3">4</text>
<text x="112.5" y="261.2" transform="rotate(-90 112.5 261.2)">2</text>
<text x="113.8" y="263.6" transform="rotate(-90 113.8 263.6)">2</text>
<text x="115.1" y="261.2" transform="rotate(-90 115.1 261.2)">1</text>
<text x="116.4" y="263.6" transform="rotate(-90 116.4 263.6)">1</text>
<text x="136.1" y="263.4">1</text>
<text x="136.1" y="258.4">2</text>
<text x="140.2" y="259.6">2</text>
<text x="157.7" y="259.6">3</text>
<text x="161.8" y="258.4">3</text>
<text x="161.8" y="263.4">4</text>
<text x="193.8" y="261.2" transform="rotate(-90 193.8 261.2)">2</text>
<text x="195.1" y="263.6" transform="rotate(-90 195.1 263.6)">2</text>
<text x="196.4" y="261.2" transform="rotate(-90 196.4 261.2)">1</text>
<text x="197.6" y="263.6" transform="rotate(-90 197.6 263.6)">1</text>
<text x="30.2" y="268.8">3</text>
<text x="30.2" y="266.2">1</text>
<text x="140.2" y="264.7">1</text>
<text x="157.7" y="264.7">4</text>
<text x="30.2" y="271.3">2</text>
<text x="96.3" y="278.7">Note: Remember check 5V input</text>
<text x="185.2" y="278.7">Note: Remember check 3v3 from LM2596</text>
</g>
<g font-size="2.3" fill="#000080">
<text x="162.3" y="26">BUZZER</text>
<text x="92.4" y="33.6">GND</text>
<text x="99.3" y="33.6">3V3</text>
<text x="332.5" y="33.6">GND</text>
<text x="20.6" y="39.8">R5</text>
<text x="56.9" y="38.7">MQ2</text>
<text x="107.7" y="37.4">MLX90614</text>
<text x="268.2" y="38.7">3V3</text>
<text x="155.9" y="46.3">GND</text>
<text x="305.7" y="44.9">U2</text>
<text x="349.5" y="45">3V3</text>
<text x="358.4" y="45">3V3</text>
<text x="20.6" y="52.5">R6</text>
<text x="354.1" y="52.6">R9</text>
<text x="363" y="52.6">R10</text>
<text x="97.5" y="88.2">GND</text>
<text x="152.1" y="86.9">GND</text>
<text x="159" y="89.5">3V3</text>
<text x="90.4" y="90.7">3V3</text>
<text x="105.2" y="92">RTC</text>
<text x="164.8" y="93.3">CN2</text>
<text x="20.6" y="98.2">R3</text>
<text x="56.9" y="97.1">MQ7</text>
<text x="20.6" y="110.9">R4</text>
<text x="27.7" y="142.8">GND</text>
<text x="92.4" y="141.5">GND</text>
<text x="99.3" y="141.5">3V3</text>
<text x="34.5" y="145.3">3V3</text>
<text x="40.4" y="149.1">CN1</text>
<text x="107.7" y="145.3">BH1750</text>
<text x="232.2" y="151.7">KEY1</text>
<text x="257.6" y="151.7">KEY2</text>
<text x="283" y="151.7">KEY3</text>
<text x="161" y="161.8">GND</text>
<text x="346.5" y="158">U5</text>
<text x="154.5" y="163.1">5V</text>
<text x="169.9" y="169.5">LCD20X4</text>
<text x="237.2" y="170.7">GND</text>
<text x="262.6" y="170.7">GND</text>
<text x="288" y="170.7">GND</text>
<text x="230.9" y="182.2">KEY4</text>
<text x="257.6" y="182.2">KEY5</text>
<text x="283" y="182.2">KEY6</text>
<text x="308.4" y="182.2">KEY7</text>
<text x="30.7" y="193.6">3V3</text>
<text x="41.7" y="196.1">Zigbee</text>
<text x="88.6" y="194.9">GND</text>
<text x="96.1" y="193.6">5V</text>
<text x="107.7" y="198.7">SIMA7680C</text>
<text x="235.9" y="201.2">GND</text>
<text x="262.6" y="201.2">GND</text>
<text x="288" y="201.2">GND</text>
<text x="313.4" y="201.2">GND</text>
<text x="30.2" y="216.5">GND</text>
<text x="35.9" y="255.8">VIN</text>
<text x="99.4" y="255.8">VIN</text>
<text x="113.9" y="252">5V</text>
<text x="139.4" y="253.3">U4</text>
<text x="204.7" y="255.8">3V3</text>
<text x="25.1" y="261.7">DC1</text>
<text x="200.4" y="263.4">JumperVout</text>
<text x="110.2" y="268.5">Jumper</text>
<text x="47.8" y="270.9">C8</text>
<text x="124.2" y="274.9">GND</text>
<text x="169.9" y="274.9">GND</text>
</g>
<g font-size="2.3" fill="#a00000">
<text x="142" y="255.8">LM2596 MODULE</text>
<text x="142" y="258.4">IN+</text>
<text x="142" y="263.4">IN-</text>
<text x="149.6" y="258.4">OUT+</text>
<text x="149.6" y="263.4">OUT-</text>
</g>
</svg>
